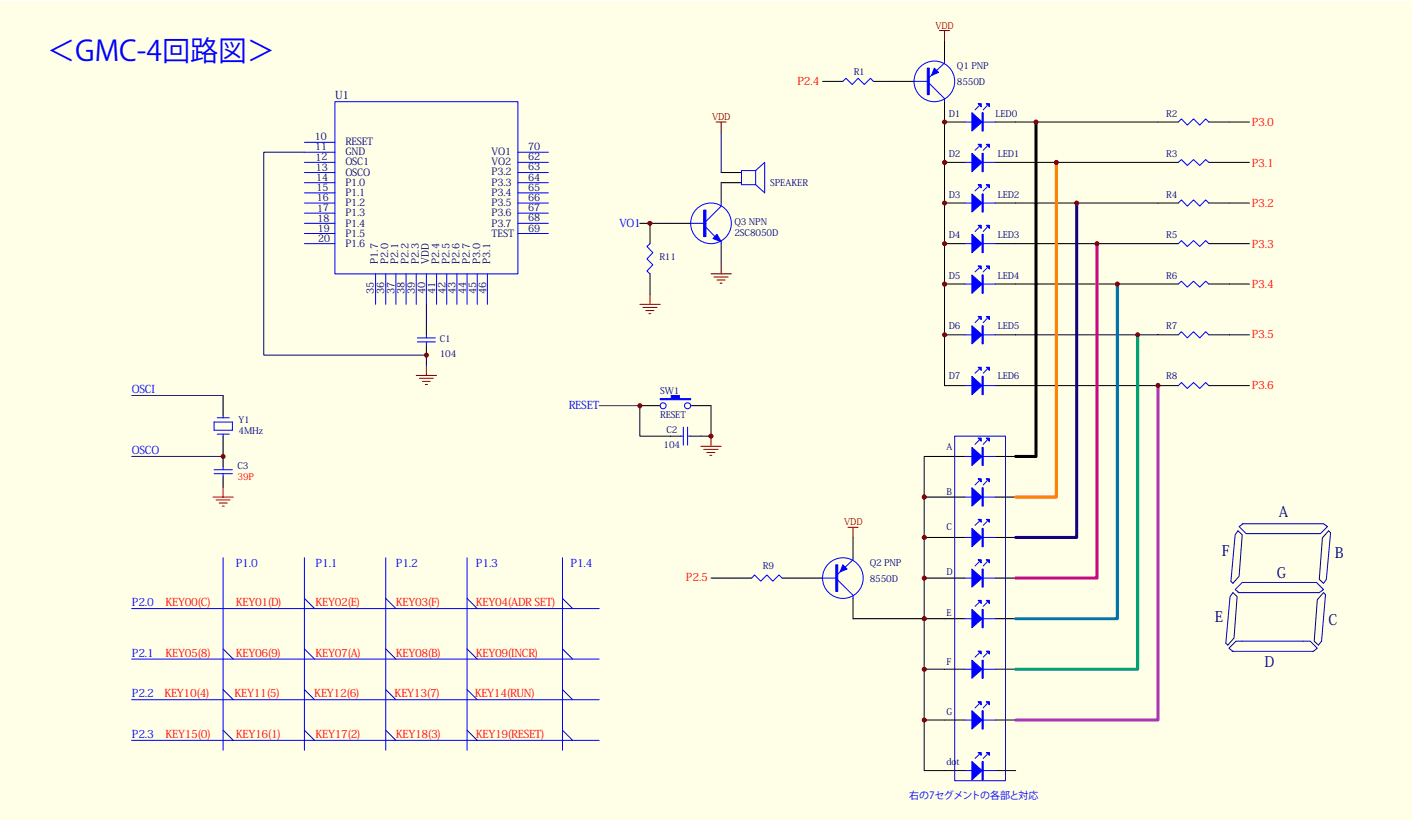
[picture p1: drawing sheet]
<svg xmlns="http://www.w3.org/2000/svg" width="212mm" height="123mm" viewBox="0 0 212 123" stroke-linecap="round" stroke-linejoin="round" font-family="sans-serif">
<path d="M0 .2h211.7v122.7h-211.7z" fill="#ffffe8"/>
<g fill="none" stroke="#00f" stroke-width=".15">
<path d="M50.2 15.3h27.4v25.8h-27.4zM45.6 22.8h4.6M45.6 24.4h4.6M45.6 25.9h4.6M45.6 27.4h4.6M45.6 28.9h4.6M45.6 30.5h4.6M45.6 32h4.6M45.6 33.5h4.6M45.6 35h4.6M45.6 36.5h4.6M45.6 21.4h4.6"/>
<path d="M77.6 22.8h4.6M77.6 24.4h4.6M77.6 25.9h4.6M77.6 27.4h4.6M77.6 28.9h4.6M77.6 30.5h4.6M77.6 32h4.6M77.6 33.5h4.6M77.6 35h4.6M103.6 33.5h2.2M105.5 31.5h.3v4h-.3zM105.8 34.1l1.4 1.4"/>
<path d="M108.1 30.5v.4l-2.3 2.3M108.1 36.3v.2M56.3 41.1v4.6M57.8 41.1v4.6M59.4 41.1v4.6M60.9 41.1v4.6M62.4 41.1v4.6M62.6 51.3h2.7M62.6 50.7h2.7M63.9 41.1v4.6M63.9 50.2v.5M63.9 51.3v.4"/>
<path d="M65.5 41.1v4.6M67 41.1v4.6M68.5 41.1v4.6M70 41.1v4.6M71.6 41.1v4.6M73.1 41.1v4.6M32.1 63.3h2.7v1.2h-2.7zM32.1 71.1h2.7M32.1 70.5h2.7M32.6 62.7h1.8M32.6 65.1h1.8M33.5 62.4v.3"/>
<path d="M33.5 65.1v.3M33.5 70v.5M33.5 71.1v.4"/>
</g>
<path d="M100.5 33.5h3.1M108.1 27.4v3.1M108.1 36.5v3.1M33.5 59.3v3.1M63.9 48.7v1.5M63.9 51.7v1.6M33.5 65.4v4.6M33.5 71.5v1.5" fill="none" stroke="#000" stroke-width=".15"/>
<path d="M62.4 56.3h3.1M62.9 56.7h2.1M63.3 57.2h1.2M63.8 57.7h.3M63.9 54.8v1.5M31.9 74.6h3.1M32.4 75h2.1M32.9 75.5h1.2M33.3 75.9h.3M33.5 73v1.6" fill="none" stroke="#800000" stroke-width=".15"/>
<path d="M63.9 45.6v3.1" fill="none" stroke="#000080" stroke-width=".15"/>
<path d="M105.7 31.5v4" fill="none" stroke="#00f" stroke-width=".34"/>
<path d="M107.5 35.2l.6 1.1-1.2-.5z" fill="#00f"/>
<g fill="none" stroke="#00f" stroke-width=".15">
<path d="M97.5 36.5l-.5 .5 .9 .9-.9 .9 .9 .9-.9 1 .5 .4M107.5 35.2l.6 1.1-1.2-.5zM113.3 25.6l1.3-1.2v4.5l-1.3-1.2M113.3 25.6v2.1M113.3 25.6h-2.1v2.1h2.1"/>
<circle cx="106.6" cy="33.5" r="3.1"/>
</g>
<path d="M97.5 33.5v3M108.1 25.9h3.1M108.1 27.4h3.1M97.5 41.1v3M95.9 60.8h3.1M103.6 60.8h3" fill="none" stroke="#000" stroke-width=".15"/>
<path d="M108.1 19.8v6.1M45.6 22.8h-6.1v30.5h24.4v1.5" fill="none" stroke="#000080" stroke-width=".15"/>
<path d="M107.4 18.3h1.5M108.1 18.3v1.5M108.1 39.6v1.5M95.9 45.6h3.1M96.4 46.1h2.1M96.8 46.6h1.3M97.3 47h.3M97.5 44.1v1.5M106.6 41.1h3.1M107 41.5h2.2M107.5 42h1.2M108 42.5h.3" fill="none" stroke="#800000" stroke-width=".15"/>
<path d="M99 59.8h1.6v-.5h1.3v.5h1.7v.2h-4.6z" fill-rule="evenodd" fill="#00f"/>
<g fill="none" stroke="#00f" stroke-width=".15">
<path d="M144.7 18.3h4.5M146.8 15.8l-.6 .7M148 15.8l-.6 .7M99 59.8h1.6v-.5h1.3v.5h1.7v.2h-4.6zM102 65.4h.5M102.5 64.1v2.7M103.1 64.1v2.7M103.1 65.4h.5"/>
<circle cx="99.4" cy="60.9" r=".45"/>
<circle cx="103.1" cy="60.9" r=".46"/>
</g>
<path d="M141.6 18.3h3.1M149.2 18.3h3.1M95.9 60.8v4.6h6.1M106.6 60.8v4.6h-3" fill="none" stroke="#000" stroke-width=".15"/>
<path d="M105.1 66.9h3M105.5 67.4h2.2M106 67.9h1.2M106.4 68.3h.3M106.6 65.4v1.5" fill="none" stroke="#800000" stroke-width=".15"/>
<path d="M145.7 16.9l1.5 1.4-1.5 1.4z" fill="#00f"/>
<path d="M145.7 16.9l1.5 1.4-1.5 1.4zM147.2 16.9h.2v2.8h-.2z" fill="none" stroke="#00f" stroke-width=".15"/>
<path d="M147.3 16.9v2.8" fill="none" stroke="#00f" stroke-width=".17"/>
<path d="M147.9 15.6h.4v.4z" fill="#00f"/>
<path d="M147.9 15.6h.4v.4z" fill="none" stroke="#00f" stroke-width=".15"/>
<path d="M146.6 15.6h.5v.4z" fill="#00f"/>
<path d="M146.6 15.6h.5v.4zM144.7 24.4h4.5M146.8 21.9l-.6 .6M148 21.9l-.6 .6" fill="none" stroke="#00f" stroke-width=".15"/>
<path d="M141.6 24.4h3.1M149.2 24.4h3.1" fill="none" stroke="#000" stroke-width=".15"/>
<path d="M145.7 23l1.5 1.4-1.5 1.4z" fill="#00f"/>
<path d="M145.7 23l1.5 1.4-1.5 1.4zM147.2 23h.2v2.8h-.2z" fill="none" stroke="#00f" stroke-width=".15"/>
<path d="M147.3 23v2.8" fill="none" stroke="#00f" stroke-width=".17"/>
<path d="M147.9 21.6h.4v.5z" fill="#00f"/>
<path d="M147.9 21.6h.4v.5z" fill="none" stroke="#00f" stroke-width=".15"/>
<path d="M146.6 21.6h.5v.5z" fill="#00f"/>
<path d="M144.7 30.5h4.5M146.6 21.6h.5v.5zM146.8 28l-.6 .6M148 28l-.6 .6" fill="none" stroke="#00f" stroke-width=".15"/>
<path d="M141.6 30.5h3.1M149.2 30.5h3.1" fill="none" stroke="#000" stroke-width=".15"/>
<path d="M145.7 29.1l1.5 1.4-1.5 1.3z" fill="#00f"/>
<path d="M145.7 29.1l1.5 1.4-1.5 1.3zM147.2 29.1h.2v2.7h-.2z" fill="none" stroke="#00f" stroke-width=".15"/>
<path d="M147.3 29.1v2.7" fill="none" stroke="#00f" stroke-width=".17"/>
<path d="M147.9 27.7h.4v.5z" fill="#00f"/>
<path d="M147.9 27.7h.4v.5z" fill="none" stroke="#00f" stroke-width=".15"/>
<path d="M146.6 27.7h.5v.5z" fill="#00f"/>
<path d="M144.7 36.5h4.5M146.6 27.7h.5v.5zM146.8 34.1l-.6 .6M148 34.1l-.6 .6" fill="none" stroke="#00f" stroke-width=".15"/>
<path d="M141.6 36.5h3.1M149.2 36.5h3.1" fill="none" stroke="#000" stroke-width=".15"/>
<path d="M145.7 35.2l1.5 1.3-1.5 1.4z" fill="#00f"/>
<path d="M145.7 35.2l1.5 1.3-1.5 1.4zM147.2 35.2h.2v2.7h-.2z" fill="none" stroke="#00f" stroke-width=".15"/>
<path d="M147.3 35.2v2.7" fill="none" stroke="#00f" stroke-width=".17"/>
<path d="M147.9 33.8h.4v.5z" fill="#00f"/>
<path d="M147.9 33.8h.4v.5z" fill="none" stroke="#00f" stroke-width=".15"/>
<path d="M146.6 33.8h.5v.5z" fill="#00f"/>
<path d="M146.6 33.8h.5v.5zM144.7 42.6h4.5M146.8 40.2l-.6 .6M148 40.2l-.6 .6" fill="none" stroke="#00f" stroke-width=".15"/>
<path d="M141.6 42.6h3.1M149.2 42.6h3.1" fill="none" stroke="#000" stroke-width=".15"/>
<path d="M145.7 41.2l1.5 1.4-1.5 1.4z" fill="#00f"/>
<path d="M145.7 41.2l1.5 1.4-1.5 1.4zM147.2 41.2h.2v2.8h-.2z" fill="none" stroke="#00f" stroke-width=".15"/>
<path d="M147.3 41.2v2.8" fill="none" stroke="#00f" stroke-width=".17"/>
<path d="M147.9 39.9h.4v.5z" fill="#00f"/>
<path d="M147.9 39.9h.4v.5z" fill="none" stroke="#00f" stroke-width=".15"/>
<path d="M146.6 39.9h.5v.5z" fill="#00f"/>
<path d="M146.6 39.9h.5v.5zM144.7 50.2h4.5M146.8 47.8l-.6 .6M148 47.8l-.6 .6" fill="none" stroke="#00f" stroke-width=".15"/>
<path d="M141.6 50.2h3.1M149.2 50.2h3.1" fill="none" stroke="#000" stroke-width=".15"/>
<path d="M145.7 48.9l1.5 1.3-1.5 1.4z" fill="#00f"/>
<path d="M145.7 48.9l1.5 1.3-1.5 1.4zM147.2 48.9h.2v2.7h-.2z" fill="none" stroke="#00f" stroke-width=".15"/>
<path d="M147.3 48.9v2.7" fill="none" stroke="#00f" stroke-width=".17"/>
<path d="M147.9 47.5h.4v.4z" fill="#00f"/>
<path d="M147.9 47.5h.4v.4z" fill="none" stroke="#00f" stroke-width=".15"/>
<path d="M146.6 47.5h.5v.4z" fill="#00f"/>
<path d="M144.7 57.8h4.5M146.6 47.5h.5v.4zM146.8 55.4l-.6 .6M148 55.4l-.6 .6" fill="none" stroke="#00f" stroke-width=".15"/>
<path d="M141.6 57.8h3.1M149.2 57.8h3.1" fill="none" stroke="#000" stroke-width=".15"/>
<path d="M145.7 56.4l1.5 1.4-1.5 1.4z" fill="#00f"/>
<path d="M145.7 56.4l1.5 1.4-1.5 1.4zM147.2 56.4h.2v2.8h-.2z" fill="none" stroke="#00f" stroke-width=".15"/>
<path d="M147.3 56.4v2.8" fill="none" stroke="#00f" stroke-width=".17"/>
<path d="M147.9 55.1h.4v.5z" fill="#00f"/>
<path d="M147.9 55.1h.4v.5z" fill="none" stroke="#00f" stroke-width=".15"/>
<path d="M146.6 55.1h.5v.5z" fill="#00f"/>
<g fill="none" stroke="#00f" stroke-width=".15">
<path d="M139 10.2h.3v4h-.3zM146.6 55.1h.5v.5z"/>
<circle cx="140.1" cy="12.2" r="3"/>
</g>
<path d="M134 12.2h3M141.6 6.1v3.1M141.6 15.3v3" fill="none" stroke="#000" stroke-width=".15"/>
<path d="M139.2 10.2v4" fill="none" stroke="#00f" stroke-width=".3"/>
<path d="M140.1 10.2l.6 .7-1 .4z" fill="#00f"/>
<g fill="none" stroke="#00f" stroke-width=".15">
<path d="M126.4 12.2l.4-.5 1 1 .9-1 .9 1 .9-1 .4 .5M136.9 12.2h2.1M139.3 12.5l2.3 2.3v.5M140.1 10.2l.6 .7-1 .4zM141.6 9.2v.3l-2.3 2.1M176.7 18.3l.4-.5 .9 1 .9-1 1 1 .9-1 .4 .5M176.7 24.4l.4-.5 .9 .9 .9-.9 1 .9 .9-.9 .4 .5M176.7 30.5l.4-.5 .9 .9 .9-.9 1 .9 .9-.9 .4 .5M176.7 36.5l.4-.4 .9 .9 .9-.9 1 .9 .9-.9 .4 .4M176.7 42.6l.4-.4 .9 .9 .9-.9 1 .9 .9-.9 .4 .4M176.7 50.2l.4-.4 .9 .9 .9-.9 1 .9 .9-.9 .4 .4M176.7 57.8l.4-.4 .9 .9 .9-.9 1 .9 .9-.9 .4 .4"/>
<path d="M144.7 68.5h4.5M146.8 66l-.6 .6M148 66l-.6 .6"/>
</g>
<g fill="none" stroke="#000" stroke-width=".15">
<path d="M123.3 12.2h3.1M130.9 12.2h3.1M141.6 18.3v39.5M152.3 18.3h24.4M181.2 18.3h6.1M152.3 24.4h24.4M152.3 30.5h24.4M152.3 36.5h24.4M181.2 24.4h6.1M181.2 30.5h6.1M181.2 36.5h6.1M152.3 42.6h24.4"/>
<path d="M152.3 50.2h24.4M152.3 57.8h24.4M181.2 42.6h6.1M181.2 50.2h6.1M181.2 57.8h6.1M141.6 68.5h3.1M149.2 68.5h3.1"/>
</g>
<path d="M140.8 4.6h1.6M141.6 4.6v1.5" fill="none" stroke="#800000" stroke-width=".15"/>
<path d="M145.7 67.1l1.5 1.4-1.5 1.3z" fill="#00f"/>
<path d="M145.7 67.1l1.5 1.4-1.5 1.3zM147.2 67.1h.2v2.7h-.2z" fill="none" stroke="#00f" stroke-width=".15"/>
<path d="M147.3 67.1v2.7" fill="none" stroke="#00f" stroke-width=".17"/>
<path d="M147.9 65.7h.4v.5z" fill="#00f"/>
<path d="M147.9 65.7h.4v.5z" fill="none" stroke="#00f" stroke-width=".15"/>
<path d="M146.6 65.7h.5v.5z" fill="#00f"/>
<path d="M144.7 74.6h4.5M146.6 65.7h.5v.5zM146.8 72.1l-.6 .6M148 72.1l-.6 .6" fill="none" stroke="#00f" stroke-width=".15"/>
<path d="M141.6 74.6h3.1M149.2 74.6h3.1" fill="none" stroke="#000" stroke-width=".15"/>
<path d="M145.7 73.2l1.5 1.4-1.5 1.3z" fill="#00f"/>
<path d="M145.7 73.2l1.5 1.4-1.5 1.3zM147.2 73.2h.2v2.7h-.2z" fill="none" stroke="#00f" stroke-width=".15"/>
<path d="M147.3 73.2v2.7" fill="none" stroke="#00f" stroke-width=".17"/>
<path d="M147.9 71.8h.4v.5z" fill="#00f"/>
<path d="M147.9 71.8h.4v.5z" fill="none" stroke="#00f" stroke-width=".15"/>
<path d="M146.6 71.8h.5v.5z" fill="#00f"/>
<path d="M146.6 71.8h.5v.5zM146.8 78.2l-.6 .6M148 78.2l-.6 .6M144.7 80.6h4.5" fill="none" stroke="#00f" stroke-width=".15"/>
<path d="M141.6 80.6h3.1M149.2 80.6h3.1" fill="none" stroke="#000" stroke-width=".15"/>
<path d="M145.7 79.3l1.5 1.3-1.5 1.4z" fill="#00f"/>
<path d="M145.7 79.3l1.5 1.3-1.5 1.4zM147.2 79.3h.2v2.7h-.2z" fill="none" stroke="#00f" stroke-width=".15"/>
<path d="M147.3 79.3v2.7" fill="none" stroke="#00f" stroke-width=".17"/>
<path d="M147.9 77.9h.4v.4z" fill="#00f"/>
<path d="M147.9 77.9h.4v.4z" fill="none" stroke="#00f" stroke-width=".15"/>
<path d="M146.6 77.9h.5v.4z" fill="#00f"/>
<path d="M146.6 77.9h.5v.4zM144.7 86.7h4.5M146.8 84.3l-.6 .6M148 84.3l-.6 .6" fill="none" stroke="#00f" stroke-width=".15"/>
<path d="M141.6 86.7h3.1M149.2 86.7h3.1" fill="none" stroke="#000" stroke-width=".15"/>
<path d="M145.7 85.4l1.5 1.3-1.5 1.4z" fill="#00f"/>
<path d="M145.7 85.4l1.5 1.3-1.5 1.4zM147.2 85.4h.2v2.7h-.2z" fill="none" stroke="#00f" stroke-width=".15"/>
<path d="M147.3 85.4v2.7" fill="none" stroke="#00f" stroke-width=".17"/>
<path d="M147.9 84h.4v.4z" fill="#00f"/>
<path d="M147.9 84h.4v.4z" fill="none" stroke="#00f" stroke-width=".15"/>
<path d="M146.6 84h.5v.4z" fill="#00f"/>
<path d="M144.7 92.8h4.5M146.6 84h.5v.4zM146.8 90.4l-.6 .5M148 90.4l-.6 .5" fill="none" stroke="#00f" stroke-width=".15"/>
<path d="M141.6 92.8h3.1M149.2 92.8h3.1" fill="none" stroke="#000" stroke-width=".15"/>
<path d="M145.7 91.4l1.5 1.4-1.5 1.4z" fill="#00f"/>
<path d="M145.7 91.4l1.5 1.4-1.5 1.4zM147.2 91.4h.2v2.8h-.2z" fill="none" stroke="#00f" stroke-width=".15"/>
<path d="M147.3 91.4v2.8" fill="none" stroke="#00f" stroke-width=".17"/>
<path d="M147.9 90.1h.4v.4z" fill="#00f"/>
<path d="M147.9 90.1h.4v.4z" fill="none" stroke="#00f" stroke-width=".15"/>
<path d="M146.6 90.1h.5v.4z" fill="#00f"/>
<path d="M146.6 90.1h.5v.4zM146.8 98l-.6 .6M148 98l-.6 .6M144.7 100.4h4.5" fill="none" stroke="#00f" stroke-width=".15"/>
<path d="M141.6 100.4h3.1M149.2 100.4h3.1" fill="none" stroke="#000" stroke-width=".15"/>
<path d="M145.7 99l1.5 1.4-1.5 1.3z" fill="#00f"/>
<path d="M145.7 99l1.5 1.4-1.5 1.3zM147.2 99h.2v2.7h-.2z" fill="none" stroke="#00f" stroke-width=".15"/>
<path d="M147.3 99v2.7" fill="none" stroke="#00f" stroke-width=".17"/>
<path d="M147.9 97.7h.4v.4z" fill="#00f"/>
<path d="M147.9 97.7h.4v.4z" fill="none" stroke="#00f" stroke-width=".15"/>
<path d="M146.6 97.7h.5v.4z" fill="#00f"/>
<path d="M146.6 97.7h.5v.4zM144.7 108h4.5M146.8 105.6l-.6 .6M148 105.6l-.6 .6" fill="none" stroke="#00f" stroke-width=".15"/>
<path d="M141.6 108h3.1M149.2 108h3.1" fill="none" stroke="#000" stroke-width=".15"/>
<path d="M145.7 106.6l1.5 1.4-1.5 1.4z" fill="#00f"/>
<path d="M145.7 106.6l1.5 1.4-1.5 1.4zM147.2 106.6h.2v2.8h-.2z" fill="none" stroke="#00f" stroke-width=".15"/>
<path d="M147.3 106.6v2.8" fill="none" stroke="#00f" stroke-width=".17"/>
<path d="M147.9 105.3h.4v.4z" fill="#00f"/>
<path d="M147.9 105.3h.4v.4z" fill="none" stroke="#00f" stroke-width=".15"/>
<path d="M146.6 105.3h.5v.4z" fill="#00f"/>
<path d="M144.7 115.6h4.5M146.6 105.3h.5v.4zM146.8 113.2l-.6 .6M148 113.2l-.6 .6" fill="none" stroke="#00f" stroke-width=".15"/>
<path d="M141.6 115.6h3.1M149.2 115.6h3.1" fill="none" stroke="#000" stroke-width=".15"/>
<path d="M145.7 114.2l1.5 1.4-1.5 1.4z" fill="#00f"/>
<path d="M145.7 114.2l1.5 1.4-1.5 1.4zM147.2 114.2h.2v2.8h-.2z" fill="none" stroke="#00f" stroke-width=".15"/>
<path d="M147.3 114.2v2.8" fill="none" stroke="#00f" stroke-width=".17"/>
<path d="M147.9 112.9h.4v.4z" fill="#00f"/>
<path d="M147.9 112.9h.4v.4z" fill="none" stroke="#00f" stroke-width=".15"/>
<path d="M146.6 112.9h.5v.4z" fill="#00f"/>
<g fill="none" stroke="#00f" stroke-width=".15">
<path d="M125.3 84.7h.3v4h-.3zM146.6 112.9h.5v.4z"/>
<circle cx="126.4" cy="86.7" r="3"/>
</g>
<path d="M143.1 65.4h7.7v51.7h-7.7z" fill="none" stroke="#0000bf" stroke-width=".15"/>
<path d="M138.6 74.6h3M141.6 68.5h-3v47.1h3M120.3 86.7h3M127.9 80.6v3.1M127.9 89.8v3M138.6 92.8h3M138.6 86.7h3M138.6 80.6h3M138.6 108h3M138.6 100.4h3" fill="none" stroke="#000" stroke-width=".15"/>
<path d="M125.5 84.7v4" fill="none" stroke="#00f" stroke-width=".3"/>
<path d="M126.4 84.7l.6 .7-1.1 .4z" fill="#00f"/>
<path d="M112.7 86.7l.4-.5 1 1 .9-1 .9 1 .9-1 .5 .5M123.2 86.7h2.1M125.6 87l2.3 2.3v.5M126.4 84.7l.6 .7-1.1 .4zM127.9 83.7v.3l-2.3 2.1" fill="none" stroke="#00f" stroke-width=".15"/>
<path d="M109.7 86.7h3M117.3 86.7h3M127.9 92.8h10.7" fill="none" stroke="#000" stroke-width=".15"/>
<path d="M127.1 79.1h1.6M127.9 79.1v1.5" fill="none" stroke="#800000" stroke-width=".15"/>
<circle cx="63.9" cy="53.3" r=".3" fill="#800000"/>
<circle cx="63.9" cy="53.3" r=".3" fill="none" stroke="#800000" stroke-width=".15"/>
<circle cx="141.6" cy="18.3" r=".31" fill="#800000"/>
<circle cx="141.6" cy="18.3" r=".31" fill="none" stroke="#800000" stroke-width=".15"/>
<circle cx="141.6" cy="24.4" r=".32" fill="#800000"/>
<circle cx="141.6" cy="24.4" r=".32" fill="none" stroke="#800000" stroke-width=".15"/>
<circle cx="141.6" cy="30.5" r=".31" fill="#800000"/>
<circle cx="141.6" cy="30.5" r=".31" fill="none" stroke="#800000" stroke-width=".15"/>
<circle cx="141.6" cy="36.5" r=".31" fill="#800000"/>
<circle cx="141.6" cy="36.5" r=".31" fill="none" stroke="#800000" stroke-width=".15"/>
<circle cx="141.6" cy="42.6" r=".32" fill="#800000"/>
<circle cx="141.6" cy="42.6" r=".32" fill="none" stroke="#800000" stroke-width=".15"/>
<circle cx="141.6" cy="50.2" r=".31" fill="#800000"/>
<circle cx="141.6" cy="50.2" r=".31" fill="none" stroke="#800000" stroke-width=".15"/>
<path d="M19.7 91.3h70.1M19.7 98.9h70.1M33.5 83.7v28.8M45.6 83.7v28.8M57.8 83.7v28.8M70 83.7v28.8M84.3 83.7v28.8M19.7 105h70.1M19.7 111.1h70.1" fill="none" stroke="#00f" stroke-width=".15"/>
<g fill="none" stroke="#0000bf" stroke-width=".15">
<path d="M33.5 97.3l1.5 1.6M45.6 97.3l1.6 1.6M45.6 89.8l1.6 1.5M57.8 89.8l1.6 1.5M57.8 97.3l1.6 1.6M70 89.8l1.6 1.5M70 97.3l1.6 1.6M84.3 89.8l1.6 1.5M84.3 97.3l1.6 1.6M33.5 103.4l1.5 1.6M33.5 109.5l1.5 1.6M45.6 109.5l1.6 1.6"/>
<path d="M45.6 103.4l1.6 1.6M57.8 103.4l1.6 1.6M57.8 109.5l1.6 1.6M70 103.4l1.6 1.6M70 109.5l1.6 1.6M84.3 103.4l1.6 1.6M84.3 109.5l1.6 1.6"/>
</g>
<path d="M95.9 33.5h4.6" fill="none" stroke="#000" stroke-width=".15"/>
<circle cx="97.5" cy="33.5" r=".3" fill="#800000"/>
<circle cx="97.5" cy="33.5" r=".3" fill="none" stroke="#800000" stroke-width=".15"/>
<path d="M106.6 86.7h3.1" fill="none" stroke="#000" stroke-width=".15"/>
<circle cx="138.6" cy="108" r=".31" fill="#800000"/>
<circle cx="138.6" cy="108" r=".31" fill="none" stroke="#800000" stroke-width=".15"/>
<circle cx="138.6" cy="100.4" r=".31" fill="#800000"/>
<circle cx="138.6" cy="100.4" r=".31" fill="none" stroke="#800000" stroke-width=".15"/>
<circle cx="138.6" cy="92.8" r=".32" fill="#800000"/>
<circle cx="138.6" cy="92.8" r=".32" fill="none" stroke="#800000" stroke-width=".15"/>
<circle cx="138.6" cy="86.7" r=".31" fill="#800000"/>
<circle cx="138.6" cy="86.7" r=".31" fill="none" stroke="#800000" stroke-width=".15"/>
<circle cx="138.6" cy="80.6" r=".31" fill="#800000"/>
<circle cx="138.6" cy="80.6" r=".31" fill="none" stroke="#800000" stroke-width=".15"/>
<circle cx="138.6" cy="74.5" r=".32" fill="#800000"/>
<circle cx="138.6" cy="74.5" r=".32" fill="none" stroke="#800000" stroke-width=".15"/>
<path d="M155.3 18.3v50.2h-3" fill="none" stroke="#000" stroke-width=".46"/>
<circle cx="155.3" cy="18.3" r=".3" fill="#800000"/>
<circle cx="155.3" cy="18.3" r=".3" fill="none" stroke="#800000" stroke-width=".15"/>
<path d="M158.4 24.4v50.2h-6.1" fill="none" stroke="#fd8300" stroke-width=".46"/>
<circle cx="158.4" cy="24.4" r=".31" fill="#800000"/>
<circle cx="158.4" cy="24.4" r=".31" fill="none" stroke="#800000" stroke-width=".15"/>
<path d="M161.4 30.5v50.1h-9.1" fill="none" stroke="#11037f" stroke-width=".46"/>
<circle cx="161.4" cy="30.5" r=".3" fill="#800000"/>
<circle cx="161.4" cy="30.5" r=".3" fill="none" stroke="#800000" stroke-width=".15"/>
<path d="M164.5 36.5v50.2h-12.2" fill="none" stroke="#c5008e" stroke-width=".46"/>
<circle cx="164.5" cy="36.5" r=".3" fill="#800000"/>
<circle cx="164.5" cy="36.5" r=".3" fill="none" stroke="#800000" stroke-width=".15"/>
<path d="M167.5 42.6v50.2h-15.2" fill="none" stroke="#0075ad" stroke-width=".46"/>
<circle cx="167.5" cy="42.6" r=".31" fill="#800000"/>
<circle cx="167.5" cy="42.6" r=".31" fill="none" stroke="#800000" stroke-width=".15"/>
<path d="M170.6 50.2v50.2h-18.3" fill="none" stroke="#00a36e" stroke-width=".46"/>
<circle cx="170.6" cy="50.2" r=".3" fill="#800000"/>
<circle cx="170.6" cy="50.2" r=".3" fill="none" stroke="#800000" stroke-width=".15"/>
<path d="M173.6 57.8v50.2h-21.3" fill="none" stroke="#ab35be" stroke-width=".46"/>
<circle cx="173.6" cy="57.8" r=".3" fill="#800000"/>
<circle cx="173.6" cy="57.8" r=".3" fill="none" stroke="#800000" stroke-width=".15"/>
<circle cx="106.6" cy="65.4" r=".3" fill="#800000"/>
<circle cx="106.6" cy="65.4" r=".3" fill="none" stroke="#800000" stroke-width=".15"/>
<path d="M89.8 60.8h6.1" fill="none" stroke="#450f56" stroke-width=".15"/>
<circle cx="95.9" cy="60.9" r=".31" fill="#800000"/>
<circle cx="95.9" cy="60.9" r=".31" fill="none" stroke="#800000" stroke-width=".15"/>
<path d="M19.7 59.3h13.8M19.7 68.5h13.8" fill="none" stroke="#450f56" stroke-width=".15"/>
<circle cx="33.4" cy="68.5" r=".3" fill="#800000"/>
<circle cx="33.4" cy="68.5" r=".3" fill="none" stroke="#800000" stroke-width=".15"/>
<path d="M185.6 79.6l-.4 .6-.7 7 .3 .3M186.2 78.6h12.2l.6 .4-1 1h-11.2l-1-1 .6-.4M199.2 79.6l.3 .3-.6 7-.5 .6M184.7 97.7h12.2l.6-.5-1.1-1h-11.1l-1 1 .5 .5M184.8 88.9l-.4 .6-.6 7 .3 .3M185.6 88.9h12.2l.6-.5-1-1h-11.2l-1 1 .6 .5M198.4 88.9l.3 .3-.6 7-.4 .6" fill="none" stroke="#0000bf" stroke-width=".15"/>
<path d="M185.6 79.6l.6 .6-.4 6.2-1 1.1M199.2 79.6l-.9 1.1-.5 6.2 .6 .6M184.8 88.9l.7 .6-.5 6.2-.9 1.1M198.4 88.9l-.9 1.1-.5 6.2 .7 .6" fill="none" stroke="#000080" stroke-width=".15"/>
<text font-size="4.2" fill="#00f" x="7.1" y="9.1">＜GMC-4回路図＞</text>
<g font-size="2.2" fill="#000080">
<text x="191.7" y="77.6">A</text>
<text x="183.2" y="83.3">F</text>
<text x="200.1" y="83.6">B</text>
<text x="191.4" y="86.7">G</text>
<text x="182.1" y="93.3">E</text>
<text x="199.2" y="93.7">C</text>
<text x="189.6" y="100.1">D</text>
</g>
<text font-size="1.6" fill="#000080" x="50.3" y="14.9">U1</text>
<g font-size="1.6" fill="#f00">
<text x="119.5" y="12.8">P2.4</text>
<text x="187.7" y="18.9">P3.0</text>
<text x="187.7" y="25">P3.1</text>
<text x="187.7" y="31.1">P3.2</text>
<text x="187.7" y="37.1">P3.3</text>
<text x="187.7" y="43.2">P3.4</text>
<text x="187.7" y="50.8">P3.5</text>
<text x="187.7" y="58.3">P3.6</text>
<text x="102.8" y="87.2">P2.5</text>
<text x="24.8" y="90.9">KEY00(C)</text>
<text x="35.3" y="90.9">KEY01(D)</text>
<text x="47.3" y="90.9">KEY02(E)</text>
<text x="59.3" y="90.9">KEY03(F)</text>
<text x="71.3" y="90.9">KEY04(ADR SET)</text>
<text x="24.8" y="98.5">KEY05(8)</text>
<text x="35.3" y="98.5">KEY06(9)</text>
<text x="47.3" y="98.5">KEY07(A)</text>
<text x="59.3" y="98.5">KEY08(B)</text>
<text x="71.3" y="98.5">KEY09(INCR)</text>
<text x="24.6" y="104.6">KEY10(4)</text>
<text x="35.2" y="104.6">KEY11(5)</text>
<text x="47.1" y="104.6">KEY12(6)</text>
<text x="59.2" y="104.6">KEY13(7)</text>
<text x="71.2" y="104.6">KEY14(RUN)</text>
<text x="24.8" y="110.7">KEY15(0)</text>
<text x="35.3" y="110.7">KEY16(1)</text>
<text x="47.3" y="110.7">KEY17(2)</text>
<text x="59.3" y="110.7">KEY18(3)</text>
<text x="71.3" y="110.7">KEY19(RESET)</text>
</g>
<g font-size="1.6" fill="#00f">
<text x="92.9" y="34.1">VO1</text>
<text x="19.8" y="59">OSCI</text>
<text x="85.3" y="61.4">RESET</text>
<text x="19.8" y="68.1">OSCO</text>
<text x="35.3" y="85">P1.0</text>
<text x="47.3" y="85">P1.1</text>
<text x="59.4" y="85">P1.2</text>
<text x="71.4" y="85">P1.3</text>
<text x="85.5" y="85">P1.4</text>
<text x="19.8" y="90.9">P2.0</text>
<text x="19.8" y="98.5">P2.1</text>
<text x="19.8" y="104.6">P2.2</text>
<text x="19.8" y="110.7">P2.3</text>
</g>
<g font-size="1.5" fill="#000080">
<text x="47.2" y="21" transform="rotate(-2 47.2 21)">10</text>
<text x="47.3" y="22.5" transform="rotate(-2 47.3 22.5)">11</text>
<text x="51.8" y="21.7">RESET</text>
<text x="51.8" y="23.3">GND</text>
<text x="73.7" y="23.3">VO1</text>
<text x="79.2" y="22.5">70</text>
<text x="47.3" y="24.1" transform="rotate(-2 47.3 24.1)">12</text>
<text x="47.4" y="25.6" transform="rotate(-2 47.4 25.6)">13</text>
<text x="47.4" y="27.1" transform="rotate(-2 47.4 27.1)">14</text>
<text x="47.5" y="28.7" transform="rotate(-2 47.5 28.7)">15</text>
<text x="51.8" y="24.8">OSC1</text>
<text x="51.8" y="26.3">OSCO</text>
<text x="51.8" y="27.9">P1.0</text>
<text x="51.8" y="29.4">P1.1</text>
<text x="73.7" y="24.8">VO2</text>
<text x="73.7" y="26.3">P3.2</text>
<text x="73.7" y="27.9">P3.3</text>
<text x="73.7" y="29.4">P3.4</text>
<text x="79.2" y="24">62</text>
<text x="79.2" y="25.6">63</text>
<text x="79.2" y="27.1">64</text>
<text x="79.2" y="28.6">65</text>
<text x="47.5" y="30.2" transform="rotate(-2 47.5 30.2)">16</text>
<text x="47.6" y="31.7" transform="rotate(-2 47.6 31.7)">17</text>
<text x="47.6" y="33.3" transform="rotate(-2 47.6 33.3)">18</text>
<text x="47.7" y="34.8" transform="rotate(-2 47.7 34.8)">19</text>
<text x="51.8" y="30.9">P1.2</text>
<text x="51.8" y="32.5">P1.3</text>
<text x="51.8" y="34">P1.4</text>
<text x="51.8" y="35.5">P1.5</text>
<text x="73.7" y="30.9">P3.5</text>
<text x="73.7" y="32.5">P3.6</text>
<text x="73.7" y="34">P3.7</text>
<text x="73.7" y="35.5">TEST</text>
<text x="79.2" y="30.2">66</text>
<text x="79.2" y="31.7">67</text>
<text x="79.2" y="33.2">68</text>
<text x="79.2" y="34.8">69</text>
<text x="47.7" y="36.3" transform="rotate(-2 47.7 36.3)">20</text>
<text x="51.8" y="37.1">P1.6</text>
<text x="56.6" y="39.6" transform="rotate(-90 56.6 39.6)">P1.7</text>
<text x="58.2" y="39.6" transform="rotate(-90 58.2 39.6)">P2.0</text>
<text x="59.7" y="39.6" transform="rotate(-90 59.7 39.6)">P2.1</text>
<text x="61.2" y="39.6" transform="rotate(-90 61.2 39.6)">P2.2</text>
<text x="62.8" y="39.6" transform="rotate(-90 62.8 39.6)">P2.3</text>
<text x="64.3" y="39.6" transform="rotate(-90 64.3 39.6)">VDD</text>
<text x="65.8" y="39.6" transform="rotate(-90 65.8 39.6)">P2.4</text>
<text x="67.4" y="39.6" transform="rotate(-90 67.4 39.6)">P2.5</text>
<text x="68.9" y="39.6" transform="rotate(-90 68.9 39.6)">P2.6</text>
<text x="70.4" y="39.6" transform="rotate(-90 70.4 39.6)">P2.7</text>
<text x="72" y="39.6" transform="rotate(-90 72 39.6)">P3.0</text>
<text x="73.5" y="39.6" transform="rotate(-90 73.5 39.6)">P3.1</text>
<text x="56.1" y="44.2" transform="rotate(-90 56.1 44.2)">35</text>
<text x="57.6" y="44.2" transform="rotate(-90 57.6 44.2)">36</text>
<text x="59.1" y="44.2" transform="rotate(-90 59.1 44.2)">37</text>
<text x="60.7" y="44.2" transform="rotate(-90 60.7 44.2)">38</text>
<text x="62.2" y="44.2" transform="rotate(-90 62.2 44.2)">39</text>
<text x="63.7" y="44.2" transform="rotate(-90 63.7 44.2)">40</text>
<text x="65.3" y="44.2" transform="rotate(-90 65.3 44.2)">41</text>
<text x="66.8" y="44.2" transform="rotate(-90 66.8 44.2)">42</text>
<text x="68.3" y="44.2" transform="rotate(-90 68.3 44.2)">43</text>
<text x="69.8" y="44.2" transform="rotate(-90 69.8 44.2)">44</text>
<text x="71.4" y="44.2" transform="rotate(-90 71.4 44.2)">45</text>
<text x="72.9" y="44.2" transform="rotate(-90 72.9 44.2)">46</text>
</g>
<text font-size="1.5" fill="#00f" x="136.3" y="119.9">右の7セグメントの各部と対応</text>
<g font-size="1.4" fill="#800000">
<text x="140.3" y="4.3">VDD</text>
<text x="106.8" y="18">VDD</text>
<text x="126.6" y="78.8">VDD</text>
</g>
<g font-size="1.4" fill="#000080">
<text x="128" y="11.2">R1</text>
<text x="143.5" y="10.4">Q1 PNP</text>
<text x="142.2" y="17.5">D1</text>
<text x="143.5" y="12.7">8550D</text>
<text x="149.2" y="17.5">LED0</text>
<text x="174.8" y="17.5">R2</text>
<text x="142.2" y="23.6">D2</text>
<text x="149.6" y="23.6">LED1</text>
<text x="174.8" y="23.6">R3</text>
<text x="115.4" y="27.9">SPEAKER</text>
<text x="142.2" y="29.7">D3</text>
<text x="149.6" y="29.7">LED2</text>
<text x="174.8" y="29.7">R4</text>
<text x="110.1" y="33.8">Q3 NPN</text>
<text x="110.1" y="35.4">2SC8050D</text>
<text x="142.2" y="35.7">D4</text>
<text x="149.6" y="35.7">LED3</text>
<text x="174.8" y="35.7">R5</text>
<text x="98.9" y="39.1">R11</text>
<text x="142.2" y="41.8">D5</text>
<text x="149.6" y="41.8">LED4</text>
<text x="174.8" y="41.8">R6</text>
<text x="65.9" y="51.3">C1</text>
<text x="65.9" y="53.6">104</text>
<text x="142.2" y="49.4">D6</text>
<text x="149.6" y="49.4">LED5</text>
<text x="174.8" y="49.4">R7</text>
<text x="99" y="59">SW1</text>
<text x="142.2" y="56.9">D7</text>
<text x="149.6" y="56.9">LED6</text>
<text x="174.8" y="56.9">R8</text>
<text x="35.8" y="63.4">Y1</text>
<text x="35.8" y="65.1">4MHz</text>
<text x="99" y="62.7">RESET</text>
<text x="99.9" y="65">C2</text>
<text x="35.6" y="70.4">C3</text>
<text x="99.5" y="67.2">104</text>
<text x="141.9" y="67.5">A</text>
<text x="141.9" y="74.2">B</text>
<text x="141.9" y="79.6">C</text>
<text x="114.4" y="85.4">R9</text>
<text x="130.4" y="84.9">Q2 PNP</text>
<text x="130.4" y="87.2">8550D</text>
<text x="141.9" y="86.3">D</text>
<text x="141.9" y="92.4">E</text>
<text x="141.9" y="99.8">F</text>
<text x="141.9" y="107.3">G</text>
<text x="141.9" y="114.7">dot</text>
</g>
<text font-size="1.4" fill="#f00" x="35.6" y="72.1">39P</text>
</svg>
